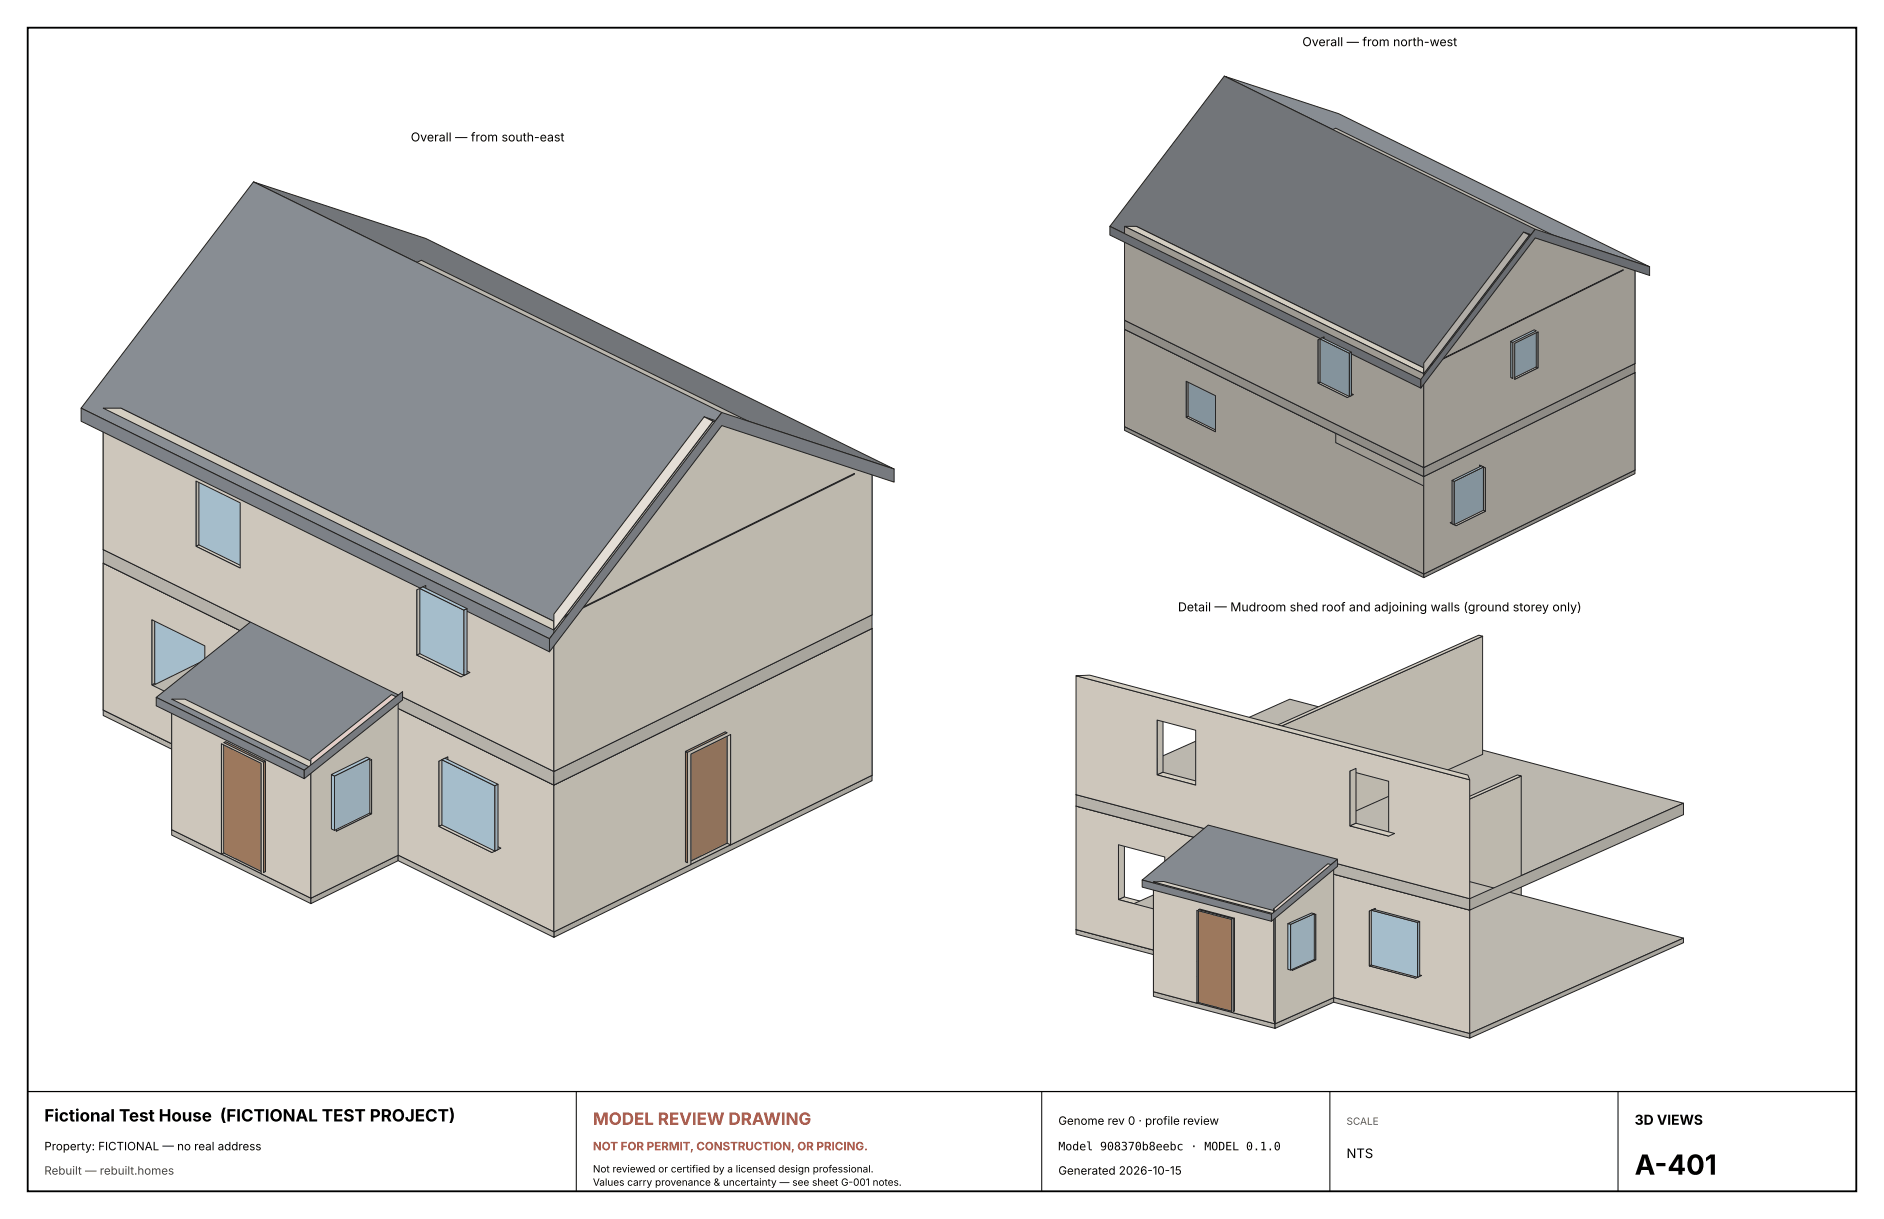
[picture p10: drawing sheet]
<svg xmlns="http://www.w3.org/2000/svg" width="432mm" height="279mm" viewBox="0 0 432 279" stroke-linecap="round" stroke-linejoin="round" font-family="sans-serif">
<path d="M6.3 6.4h419.1v266.6h-419.1z" fill="none" stroke="#000" stroke-width=".42"/>
<path d="M6.3 250.2h419.1" fill="none" stroke="#000" stroke-width=".28"/>
<path d="M132.1 250.2v22.8M238.8 250.2v22.8M304.8 250.2v22.8M370.8 250.2v22.8" fill="none" stroke="#000" stroke-width=".23"/>
<path d="M85.4 106.1l2.1 1v15l-2.1-1z" fill="#cdc6bb" stroke="#222" stroke-width=".23"/>
<path d="M75.3 126.1l10.1-5 2.1 1-10.2 5z" fill="#d4cec1" stroke="#222" stroke-width=".23"/>
<path d="M76.7 111.8l10.1-5v15l-10.1 5z" fill="#9aafbc" stroke="#222" stroke-width=".23"/>
<path d="M76 111.5l10.1-5 .7 .3-10.1 5z" fill="#abc4d3" stroke="#222" stroke-width=".23"/>
<path d="M76 111.5l.7 .3v15l-.7-.4z" fill="#a5bdcb" stroke="#222" stroke-width=".23"/>
<path d="M27.7 129.1v33.6l68.9-33.9v-33.6zM77.3 112.1l10.2-5v15l-10.2 5z" fill="#bdb8ad" stroke="#222" stroke-width=".23"/>
<path d="M23.7 129.1l72.9-35.9v2l-68.9 33.9z" fill="#d4cec1" stroke="#222" stroke-width=".23"/>
<path d="M120.9 77.8l2-.9v14.9l-2 1z" fill="#bdb8ad" stroke="#222" stroke-width=".23"/>
<path d="M120.9 92.8l2-1 10.1 5-2 1z" fill="#d4cec1" stroke="#222" stroke-width=".23"/>
<path d="M121.5 77.5l10.2 5v15l-10.2-5z" fill="#a5bdcb" stroke="#222" stroke-width=".23"/>
<path d="M57.1 94.6l8.1-4 2 1-8.1 4z" fill="#d4cec1" stroke="#222" stroke-width=".23"/>
<path d="M65.2 78.1l2 1v12.5l-2-1z" fill="#cdc6bb" stroke="#222" stroke-width=".23"/>
<path d="M121.5 77.5l.7-.3 10.2 5-.7 .3z" fill="#abc4d3" stroke="#222" stroke-width=".23"/>
<path d="M131.7 82.5l.7-.3v14.9l-.7 .4z" fill="#9aafbc" stroke="#222" stroke-width=".23"/>
<path d="M66.7 109.9l59.2 29.2v33.6l-59.2-29.2z" fill="#cdc6bb" stroke="#222" stroke-width=".23"/>
<path d="M58.4 82.8l8.1-4v12.4l-8.1 4z" fill="#9aafbc" stroke="#222" stroke-width=".23"/>
<path d="M96.6 93.2l103.3 50.8h-4.1l-99.2-48.8z" fill="#d4cec1" stroke="#222" stroke-width=".23"/>
<path d="M60.1 45.7l36.5 12v.3l-34.5-11.3z" fill="#b2aca3" stroke="#222" stroke-width=".23"/>
<path d="M62.1 46.7l-34.4 45.2v34.1l68.9-33.9v-34.1zM59.1 83.1l8.1-4v12.5l-8.1 4z" fill="#bdb8ad" stroke="#222" stroke-width=".23"/>
<path d="M57.7 82.4l.7 .4v12.4l-.7-.3z" fill="#a5bdcb" stroke="#222" stroke-width=".23"/>
<path d="M57.7 82.4l8.1-4 .7 .4-8.1 4z" fill="#abc4d3" stroke="#222" stroke-width=".23"/>
<g fill="#cdc6bb" stroke="#222" stroke-width=".23">
<path d="M96.6 95.2v33.6l99.2 48.9v-33.7zM166.4 137.1l10.2 4.9v12.5l-10.2-5z"/>
<path d="M120.9 77.8l10.1 5v15l-10.1-5zM96.6 59.6v32.5l99.2 48.8v-32.4z"/>
</g>
<path d="M23.7 129.1h4v33.6h-4z" fill="#d5cec2" stroke="#222" stroke-width=".23"/>
<path d="M66.7 109.9l1-.5 59.3 29.2-1.1 .5z" fill="#d4cec1" stroke="#222" stroke-width=".23"/>
<path d="M166.4 137.1l2.1-1v12.4l-2.1 1z" fill="#bdb8ad" stroke="#222" stroke-width=".23"/>
<path d="M166.4 149.5l2.1-1 10.1 5-2 1z" fill="#d4cec1" stroke="#222" stroke-width=".23"/>
<path d="M23.7 162.7l35.7 17.6v1.3l-35.7-17.6z" fill="#b5b1a9" stroke="#222" stroke-width=".23"/>
<path d="M167.1 136.7l10.1 5v12.5l-10.1-5z" fill="#a5bdcb" stroke="#222" stroke-width=".23"/>
<path d="M167.1 136.7l.7-.3 10.1 5-.7 .3z" fill="#abc4d3" stroke="#222" stroke-width=".23"/>
<path d="M34.8 142l2-1v15l-2 1z" fill="#bdb8ad" stroke="#222" stroke-width=".23"/>
<path d="M177.2 141.7l.7-.3v12.4l-.7 .4z" fill="#9aafbc" stroke="#222" stroke-width=".23"/>
<g fill="#d4cec1" stroke="#222" stroke-width=".23">
<path d="M34.8 157l2-1 12.2 6-2.1 1z"/>
<path d="M96.6 57.7l103.3 50.8h-4.1l-99.2-48.9z"/>
</g>
<path d="M35.5 141.7l12.1 6v15l-12.1-6z" fill="#a5bdcb" stroke="#222" stroke-width=".23"/>
<path d="M125.9 139.1l1.1-.5v33.6l-1.1 .5z" fill="#bdb8ad" stroke="#222" stroke-width=".23"/>
<path d="M35.5 141.7l.7-.3 12.1 6-.7 .3z" fill="#abc4d3" stroke="#222" stroke-width=".23"/>
<path d="M47.6 147.7l.7-.3v14.9l-.7 .4z" fill="#9aafbc" stroke="#222" stroke-width=".23"/>
<path d="M23.7 93.6l4-1.7v34.1h-4z" fill="#d5cec2" stroke="#222" stroke-width=".23"/>
<path d="M88 158.8l68.8-34v33.7l-68.8 33.9z" fill="#bdb8ad" stroke="#222" stroke-width=".23"/>
<path d="M60.1 45.7l2 1-34.4 45.2-4 1.7z" fill="#e5ddd0" stroke="#222" stroke-width=".23"/>
<g fill="#bbb7ae" stroke="#222" stroke-width=".23">
<path d="M23.7 162.7l72.9-35.9 103.3 50.9-72.9 35.9-35.7-17.6-20 9.9-31.9-15.7 20-9.9z"/>
<path d="M23.7 126l72.9-35.9 103.3 50.8-72.9 35.9z"/>
</g>
<path d="M195.8 144h4.1v33.7h-4.1z" fill="#d5cec2" stroke="#222" stroke-width=".23"/>
<path d="M86.9 158.3l68.9-34 1 .5-68.8 34z" fill="#d4cec1" stroke="#222" stroke-width=".23"/>
<g fill="#bdb8ad" stroke="#222" stroke-width=".23">
<path d="M77.8 118.4l68.9-33.9v32.2l-68.9 33.9z"/>
<path d="M67.2 158l2-1v26.2l-2 1z"/>
</g>
<path d="M58.1 41.7l39.5 13 107.3 52.8-39.5-13z" fill="#727579" stroke="#222" stroke-width=".23"/>
<path d="M44.9 110.3l2-1v14.9l-2 1z" fill="#bdb8ad" stroke="#222" stroke-width=".23"/>
<path d="M44.9 125.2l2-1 10.2 5-2.1 1z" fill="#d4cec1" stroke="#222" stroke-width=".23"/>
<path d="M42.4 159.8l18.5-14.8v36.1l-18.5 9.1z" fill="#bdb8ad" stroke="#222" stroke-width=".23"/>
<path d="M76.8 117.9l68.9-33.9 1 .5-68.9 33.9z" fill="#d4cec1" stroke="#222" stroke-width=".23"/>
<path d="M27.7 93.6l68.9-34 99.2 48.9-68.8 33.9z" fill="#bbb7ae" stroke="#222" stroke-width=".23"/>
<path d="M45.6 109.9l10.1 5v15l-10.1-5z" fill="#a5bdcb" stroke="#222" stroke-width=".23"/>
<path d="M23.7 129.1v33.6l43.5 21.5v-26.2l16.2 8v26.2l43.6 21.4v-33.7zM34.8 142l12.1 6v15l-12.1-6zM100.6 174.5l12.2 5.9v15l-12.2-6z" fill="#cdc6bb" stroke="#222" stroke-width=".23"/>
<g fill="#d5cec2" stroke="#222" stroke-width=".23">
<path d="M195.8 108.5h4.1v32.4h-4.1z"/>
<path d="M39.4 160.2l3-.4v30.4h-3z"/>
</g>
<path d="M45.6 109.9l.7-.3 10.1 5-.7 .3z" fill="#abc4d3" stroke="#222" stroke-width=".23"/>
<path d="M55.7 114.9l.7-.3v14.9l-.7 .4z" fill="#9aafbc" stroke="#222" stroke-width=".23"/>
<path d="M127 213.6l72.9-35.9v1.2l-72.9 35.9z" fill="#a8a59d" stroke="#222" stroke-width=".23"/>
<path d="M39.4 160.2l20-16 1.5 .8-18.5 14.8z" fill="#ded7ca" stroke="#222" stroke-width=".23"/>
<g fill="#cdc6bb" stroke="#222" stroke-width=".23">
<path d="M165.4 167.4l2.1 .9v25.4l-2.1-1z"/>
<path d="M86.9 158.3l1.1 .5v33.6l-1.1-.5z"/>
</g>
<path d="M39.4 190.2l31.9 15.7v1.2l-31.9-15.7z" fill="#b5b1a9" stroke="#222" stroke-width=".23"/>
<path d="M23.7 129.1h4l99.3 48.8v2z" fill="#d4cec1" stroke="#222" stroke-width=".23"/>
<path d="M23.7 126l103.3 50.8v3.1l-103.3-50.8z" fill="#b5b1a9" stroke="#222" stroke-width=".23"/>
<path d="M50.7 170.5l1.6-.8v25.3l-1.6 .8z" fill="#bdb8ad" stroke="#222" stroke-width=".23"/>
<path d="M157.6 172.5l9.1-4.5v25.3l-9.1 4.5z" fill="#927259" stroke="#222" stroke-width=".23"/>
<path d="M127 179.9l72.9-35.9v33.7l-32.4 16v-25.4l-9.2 4.5v25.3l-31.3 15.5z" fill="#bdb8ad" stroke="#222" stroke-width=".23"/>
<path d="M71.3 205.9l20-9.9v1.3l-20 9.8z" fill="#a8a59d" stroke="#222" stroke-width=".23"/>
<g fill="#9c785d" stroke="#222" stroke-width=".23">
<path d="M157.1 172.2l.5 .3v25.3l-.5-.3z"/>
<path d="M51.3 170.2l9.1 4.5v25.3l-9.1-4.5z"/>
</g>
<path d="M39.4 160.2l31.9 15.8v29.9l-11.4-5.6v-25.3l-9.2-4.5v25.3l-11.3-5.6z" fill="#cdc6bb" stroke="#222" stroke-width=".23"/>
<path d="M157.1 172.2l9.1-4.5 .5 .3-9.1 4.5z" fill="#a17b5e" stroke="#222" stroke-width=".23"/>
<path d="M60.4 174.7l.4-.2v25.3l-.4 .2z" fill="#927259" stroke="#222" stroke-width=".23"/>
<path d="M76.8 117.9l1 .5v32.2l-1-.5z" fill="#cdc6bb" stroke="#222" stroke-width=".23"/>
<path d="M91.3 196l35.7 17.6v1.2l-35.7-17.5z" fill="#b5b1a9" stroke="#222" stroke-width=".23"/>
<path d="M75.6 189.8l8.1-4 1.5 .7-8.1 4z" fill="#d4cec1" stroke="#222" stroke-width=".23"/>
<path d="M83.7 173.3l1.5 .8v12.4l-1.5-.7z" fill="#cdc6bb" stroke="#222" stroke-width=".23"/>
<path d="M35.8 159.8l22.5-18 34 16.7-22.6 18z" fill="#858a90" stroke="#222" stroke-width=".23"/>
<path d="M44.9 110.3l10.1 4.9v15l-10.1-5zM23.7 93.6v32.4l103.3 50.8v-32.4zM95.6 135.2l10.1 5v14.9l-10.1-5z" fill="#cdc6bb" stroke="#222" stroke-width=".23"/>
<path d="M51.3 170.2l.4-.2 9.1 4.5-.4 .2z" fill="#a17b5e" stroke="#222" stroke-width=".23"/>
<path d="M127 177.9l68.8-33.9h4.1l-72.9 35.9z" fill="#d4cec1" stroke="#222" stroke-width=".23"/>
<g fill="#bdb8ad" stroke="#222" stroke-width=".23">
<path d="M100.6 174.5l2-1v14.9l-2 1z"/>
<path d="M77.1 178.1l8.1-4v12.4l-8.1 4zM71.3 176v29.9l20-9.9v-36z"/>
</g>
<path d="M100.6 189.4l2-1 12.2 6-2 1z" fill="#d4cec1" stroke="#222" stroke-width=".23"/>
<path d="M76.7 177.9l8.1-4v12.4l-8.1 4z" fill="#9aafbc" stroke="#222" stroke-width=".23"/>
<path d="M127 176.8l72.9-35.9v3.1l-72.9 35.9z" fill="#a8a59d" stroke="#222" stroke-width=".23"/>
<path d="M39.4 160.2h3l28.9 14.3v1.5z" fill="#d4cec1" stroke="#222" stroke-width=".23"/>
<path d="M58.1 41.7l107.3 52.8-39.5 51.9-107.3-52.8z" fill="#888d93" stroke="#222" stroke-width=".23"/>
<path d="M76 177.5l.7 .4v12.4l-.7-.3z" fill="#a5bdcb" stroke="#222" stroke-width=".23"/>
<path d="M76 177.5l8.1-4 .7 .4-8.1 4z" fill="#abc4d3" stroke="#222" stroke-width=".23"/>
<path d="M35.8 159.8l33.9 16.7v2l-33.9-16.7z" fill="#7d8187" stroke="#222" stroke-width=".23"/>
<path d="M27.7 93.6l99.3 48.8v.2l-99.3-48.8z" fill="#b5b1a9" stroke="#222" stroke-width=".23"/>
<path d="M101.3 174.1l12.1 6v15l-12.1-6z" fill="#a5bdcb" stroke="#222" stroke-width=".23"/>
<path d="M23.7 93.6h4l99.3 48.8v2z" fill="#d4cec1" stroke="#222" stroke-width=".23"/>
<path d="M71.3 174l18.4-14.8 1.6 .8-20 16z" fill="#ded7ca" stroke="#222" stroke-width=".23"/>
<path d="M18.6 93.6l107.3 52.8v3l-107.3-52.9z" fill="#7d8187" stroke="#222" stroke-width=".23"/>
<path d="M101.3 174.1l.7-.3 12.1 6-.7 .3z" fill="#abc4d3" stroke="#222" stroke-width=".23"/>
<path d="M113.4 180.1l.7-.3v14.9l-.7 .4z" fill="#9aafbc" stroke="#222" stroke-width=".23"/>
<path d="M69.7 176.5l22.6-18v1.9l-22.6 18.1z" fill="#777a7f" stroke="#222" stroke-width=".23"/>
<path d="M161.4 95.6l34.4 11.3 4.1 1.6-36.5-12z" fill="#b2aca3" stroke="#222" stroke-width=".23"/>
<path d="M95.6 135.2l2-1v15l-2 .9z" fill="#bdb8ad" stroke="#222" stroke-width=".23"/>
<path d="M95.6 150.1l2-.9 10.1 4.9-2 1z" fill="#d4cec1" stroke="#222" stroke-width=".23"/>
<path d="M163.4 96.5l36.5 12v32.4l-72.9 35.9v-32.4z" fill="#bdb8ad" stroke="#222" stroke-width=".23"/>
<path d="M127 142.4l68.8-33.9v.2l-68.8 33.9z" fill="#a8a59d" stroke="#222" stroke-width=".23"/>
<path d="M96.2 134.9l10.1 5v14.9l-10.1-5z" fill="#a5bdcb" stroke="#222" stroke-width=".23"/>
<path d="M96.2 134.9l.7-.4 10.2 5-.8 .4z" fill="#abc4d3" stroke="#222" stroke-width=".23"/>
<path d="M106.3 139.9l.8-.4v15l-.8 .3z" fill="#9aafbc" stroke="#222" stroke-width=".23"/>
<path d="M165.4 94.5l39.5 13v3l-39.5-13-39.5 51.9v-3z" fill="#777a7f" stroke="#222" stroke-width=".23"/>
<path d="M161.4 95.6l2 .9-36.4 47.9v-3.6z" fill="#e5ddd0" stroke="#222" stroke-width=".23"/>
<path d="M314.2 61.9l1.4-.7v10l-1.4 .6z" fill="#9e9a92" stroke="#222" stroke-width=".23"/>
<path d="M314.2 71.8l1.4-.6 8 3.9-1.3 .7z" fill="#d4cec1" stroke="#222" stroke-width=".23"/>
<path d="M314.7 61.7l8 4v9.9l-8-4z" fill="#84949d" stroke="#222" stroke-width=".23"/>
<path d="M333.9 75.4l5.4-2.7 1 .5-5.4 2.7z" fill="#d4cec1" stroke="#222" stroke-width=".23"/>
<g fill="#9e9a92" stroke="#222" stroke-width=".23">
<path d="M339.3 64.5l1 .5v8.2l-1-.5z"/>
<path d="M349.7 66.5l1-.5v16.8l-1 .5z"/>
</g>
<path d="M314.7 61.7l.4-.2 8.1 3.9-.5 .3z" fill="#abc4d3" stroke="#222" stroke-width=".23"/>
<path d="M334.6 67.5l5.4-2.7v8.3l-5.4 2.7z" fill="#84949d" stroke="#222" stroke-width=".23"/>
<path d="M330.9 62.2v23.9l12.2-6v-20.2zM334.9 67.6l5.4-2.6v8.2l-5.4 2.7z" fill="#9e9a92" stroke="#222" stroke-width=".23"/>
<path d="M322.7 65.7l.5-.3v10l-.5 .2z" fill="#84949d" stroke="#222" stroke-width=".23"/>
<path d="M285.3 67.4l1.3 .7v16.8l-1.3-.7z" fill="#9e9a92" stroke="#222" stroke-width=".23"/>
<path d="M350 66.4l6.1 2.9v16.8l-6.1-2.9z" fill="#7d6553" stroke="#222" stroke-width=".23"/>
<path d="M343.1 60.2l19.2 9.5v19.8l-6.6-3.2v-16.8l-6-3v16.8l-6.6-3.2z" fill="#9e9a92" stroke="#222" stroke-width=".23"/>
<path d="M334.1 67.2l.5 .3v8.3l-.5-.3z" fill="#84949d" stroke="#222" stroke-width=".23"/>
<path d="M334.1 67.2l5.4-2.6 .5 .2-5.4 2.7z" fill="#abc4d3" stroke="#222" stroke-width=".23"/>
<g fill="#7d6553" stroke="#222" stroke-width=".23">
<path d="M356.1 69.3l.3-.1v16.8l-.3 .1z"/>
<path d="M280.1 70.8l6-3v16.8l-6 3z"/>
</g>
<g fill="#9e9a92" stroke="#222" stroke-width=".23">
<path d="M260.4 75.5l45.7-22.5v22.3l-19.5 9.6v-16.8l-6 3v16.8l-20.2 9.9z"/>
<path d="M329.8 61.7l1.1 .5v23.9l-1.1-.5z"/>
</g>
<path d="M329.8 61.7l13.3-2.5v.7l-12.2 2.3z" fill="#ded7ca" stroke="#222" stroke-width=".23"/>
<path d="M350 66.4l.3-.2 6.1 3-.3 .1z" fill="#a17b5e" stroke="#222" stroke-width=".23"/>
<path d="M279.8 70.7l.3 .1v16.8l-.3-.1z" fill="#7d6553" stroke="#222" stroke-width=".23"/>
<path d="M343.1 59.2l21.2 10.5h-2l-19.2-9.5z" fill="#d4cec1" stroke="#222" stroke-width=".23"/>
<path d="M333.7 71.5l1.4-.7v17.4l-1.4 .7z" fill="#9e9a92" stroke="#222" stroke-width=".23"/>
<path d="M279.8 70.7l6-3 .3 .1-6 3z" fill="#a17b5e" stroke="#222" stroke-width=".23"/>
<path d="M351 96.1l13.3-6.6v.9l-13.3 6.5z" fill="#8f8c86" stroke="#222" stroke-width=".23"/>
<g fill="#9e9a92" stroke="#222" stroke-width=".23">
<path d="M362.3 69.7h2v19.8h-2z"/>
<path d="M318.9 39.8l1.4-.7v10l-1.4 .6z"/>
</g>
<g fill="#d4cec1" stroke="#222" stroke-width=".23">
<path d="M318.9 49.7l1.4-.6 6.7 3.3-1.4 .6z"/>
<path d="M257.7 75.5l48.4-23.9v1.4l-45.7 22.5z"/>
</g>
<path d="M329.2 60.1l14.9-2.8 22.6 11.1-15 2.8z" fill="#858a90" stroke="#222" stroke-width=".23"/>
<path d="M319.4 39.6l6.7 3.3v9.9l-6.7-3.3z" fill="#84949d" stroke="#222" stroke-width=".23"/>
<path d="M257.7 97.8l48.4-23.8 23.7 11.6 13.3-6.5 21.2 10.4-13.3 6.6 23.7 11.6-48.4 23.9z" fill="#bbb7ae" stroke="#222" stroke-width=".23"/>
<path d="M357.9 83.4l8.1 4v9.9l-8.1-4zM306.1 53v22.3l27.6 13.6v-17.4l10.8 5.3v17.4l27.5 13.5v-22.3zM314.2 61.9l8.1 4v9.9l-8.1-4z" fill="#9e9a92" stroke="#222" stroke-width=".23"/>
<path d="M319.4 39.6l.4-.2 6.8 3.3-.5 .2z" fill="#abc4d3" stroke="#222" stroke-width=".23"/>
<path d="M351 72.1l13.3-2.4v19.8l-13.3 6.6z" fill="#9e9a92" stroke="#222" stroke-width=".23"/>
<path d="M326.1 42.9l.5-.2v9.9l-.5 .2z" fill="#84949d" stroke="#222" stroke-width=".23"/>
<path d="M306.1 51.6l68.6 33.8h-2.7l-65.9-32.4z" fill="#d4cec1" stroke="#222" stroke-width=".23"/>
<path d="M281.9 20.1l24.2 7.9v.3l-22.8-7.5z" fill="#e5ddd0" stroke="#222" stroke-width=".23"/>
<path d="M329.2 60.1l22.5 11.1v1.3l-22.5-11.1z" fill="#696c70" stroke="#222" stroke-width=".23"/>
<path d="M350 71.6l1 .5v24l-1-.5z" fill="#9e9a92" stroke="#222" stroke-width=".23"/>
<path d="M350 71.6l12.3-2.2 2 .3-13.3 2.4z" fill="#ded7ca" stroke="#222" stroke-width=".23"/>
<path d="M351.7 71.2l15-2.8v1.3l-15 2.8z" fill="#696c70" stroke="#222" stroke-width=".23"/>
<g fill="#9e9a92" stroke="#222" stroke-width=".23">
<path d="M283.3 20.8l22.8 7.5v22.6l-45.7 22.5v-22.6z"/>
<path d="M257.7 75.5h2.7v22.3h-2.7z"/>
<path d="M287 88.5l45.7-22.5v22.4l-45.7 22.5z"/>
<path d="M357.9 83.4l1.4-.6v9.9l-1.4 .6z"/>
<path d="M352.5 56.4l6.8 3.3v9.9l-6.8-3.3zM306.1 29.4v21.5l65.9 32.4v-21.5zM318.9 39.8l6.7 3.3v9.9l-6.7-3.3z"/>
</g>
<g fill="#d4cec1" stroke="#222" stroke-width=".23">
<path d="M357.9 93.3l1.4-.6 8 4-1.3 .6z"/>
<path d="M306.1 28l68.6 33.8h-2.7l-65.9-32.4z"/>
</g>
<path d="M358.4 83.2l8 4v9.9l-8-4z" fill="#84949d" stroke="#222" stroke-width=".23"/>
<path d="M286.3 88.2l45.7-22.5 .7 .3-45.7 22.5z" fill="#d4cec1" stroke="#222" stroke-width=".23"/>
<path d="M358.4 83.2l.4-.2 8.1 3.9-.5 .3z" fill="#abc4d3" stroke="#222" stroke-width=".23"/>
<path d="M366.4 87.2l.5-.3v10l-.5 .2z" fill="#84949d" stroke="#222" stroke-width=".23"/>
<path d="M271.9 87.4l1.3-.7v8.3l-1.3 .7z" fill="#9e9a92" stroke="#222" stroke-width=".23"/>
<path d="M271.9 95.7l1.3-.7 6.7 3.3-1.3 .7z" fill="#d4cec1" stroke="#222" stroke-width=".23"/>
<g fill="#9e9a92" stroke="#222" stroke-width=".23">
<path d="M257.7 51.9l2.7-1.1v22.6h-2.7z"/>
<path d="M352.5 56.4l1.4-.7v9.9l-1.4 .7z"/>
</g>
<path d="M352.5 66.3l1.4-.7 6.7 3.3-1.3 .7z" fill="#d4cec1" stroke="#222" stroke-width=".23"/>
<path d="M281.9 20.1l1.4 .7-22.9 30-2.7 1.1z" fill="#b2aca3" stroke="#222" stroke-width=".23"/>
<path d="M272.3 87.2l6.7 3.3v8.3l-6.7-3.4z" fill="#84949d" stroke="#222" stroke-width=".23"/>
<path d="M257.7 73.4l48.4-23.8 68.6 33.7-48.4 23.9z" fill="#bbb7ae" stroke="#222" stroke-width=".23"/>
<path d="M372 85.4h2.7v22.3h-2.7z" fill="#9e9a92" stroke="#222" stroke-width=".23"/>
<path d="M353 56.1l6.7 3.3v10l-6.7-3.3z" fill="#84949d" stroke="#222" stroke-width=".23"/>
<path d="M272.3 87.2l.5-.3 6.7 3.3-.5 .3z" fill="#abc4d3" stroke="#222" stroke-width=".23"/>
<path d="M279 90.5l.5-.3v8.3l-.5 .3z" fill="#84949d" stroke="#222" stroke-width=".23"/>
<path d="M353 56.1l.4-.2 6.8 3.3-.5 .2z" fill="#abc4d3" stroke="#222" stroke-width=".23"/>
<path d="M359.7 59.4l.5-.2v9.9l-.5 .3z" fill="#84949d" stroke="#222" stroke-width=".23"/>
<g fill="#9e9a92" stroke="#222" stroke-width=".23">
<path d="M293.7 68.4l45.7-22.5v21.4l-45.7 22.5z"/>
<path d="M286.3 88.2l.7 .3v22.4l-.7-.3z"/>
<path d="M257.7 75.5v22.3l68.6 33.8v-22.4zM271.9 87.4l6.7 3.3v8.3l-6.7-3.3z"/>
</g>
<path d="M257.7 97.8l68.6 33.8v.8l-68.6-33.8z" fill="#8f8c86" stroke="#222" stroke-width=".23"/>
<path d="M280.6 17.5l26.2 8.6 71.3 35-26.2-8.6z" fill="#888d93" stroke="#222" stroke-width=".23"/>
<path d="M306.1 79.1l39.4 19.4v22.3l-39.4-19.3z" fill="#9e9a92" stroke="#222" stroke-width=".23"/>
<path d="M293 68.1l45.8-22.5 .6 .3-45.7 22.5z" fill="#d4cec1" stroke="#222" stroke-width=".23"/>
<path d="M260.4 51.9l45.7-22.5 65.9 32.4-45.7 22.5z" fill="#bbb7ae" stroke="#222" stroke-width=".23"/>
<path d="M306.1 79.1l.7-.3 39.3 19.3-.6 .4z" fill="#d4cec1" stroke="#222" stroke-width=".23"/>
<path d="M372 61.8h2.7v21.5h-2.7z" fill="#9e9a92" stroke="#222" stroke-width=".23"/>
<path d="M326.3 131.6l48.4-23.9v.9l-48.4 23.8z" fill="#8f8c86" stroke="#222" stroke-width=".23"/>
<path d="M257.7 75.5h2.7l65.9 32.4v1.3z" fill="#d4cec1" stroke="#222" stroke-width=".23"/>
<path d="M257.7 73.4l68.6 33.8v2l-68.6-33.7z" fill="#8f8c86" stroke="#222" stroke-width=".23"/>
<g fill="#9e9a92" stroke="#222" stroke-width=".23">
<path d="M345.5 98.5l.6-.4v22.4l-.6 .3z"/>
<path d="M293 68.1l.7 .3v21.4l-.7-.3z"/>
</g>
<path d="M326.3 107.9l45.7-22.5h2.7l-48.4 23.8z" fill="#d4cec1" stroke="#222" stroke-width=".23"/>
<path d="M326.3 109.2v22.4l48.4-23.9v-22.3zM333.7 110.6l6.7-3.4v10l-6.7 3.3z" fill="#9e9a92" stroke="#222" stroke-width=".23"/>
<path d="M326.3 107.2l48.4-23.9v2.1l-48.4 23.8z" fill="#8f8c86" stroke="#222" stroke-width=".23"/>
<path d="M280.6 17.5l71.3 35-26.3 34.5-71.2-35.1z" fill="#727579" stroke="#222" stroke-width=".23"/>
<path d="M339.1 106.6l1.3 .6v10l-1.3-.7z" fill="#9e9a92" stroke="#222" stroke-width=".23"/>
<path d="M332.4 119.8l6.7-3.3 1.3 .7-6.7 3.3z" fill="#d4cec1" stroke="#222" stroke-width=".23"/>
<path d="M260.4 51.9l65.9 32.4v.2l-65.9-32.5z" fill="#8f8c86" stroke="#222" stroke-width=".23"/>
<path d="M257.7 51.9h2.7l65.9 32.4v1.3z" fill="#d4cec1" stroke="#222" stroke-width=".23"/>
<path d="M302.1 77.9l6.7 3.3v9.9l-6.7-3.3zM257.7 51.9v21.5l68.6 33.8v-21.6z" fill="#9e9a92" stroke="#222" stroke-width=".23"/>
<path d="M333.3 110.3l6.7-3.3v10l-6.7 3.3z" fill="#84949d" stroke="#222" stroke-width=".23"/>
<path d="M254.4 51.9l71.2 35.1v2l-71.2-35.1z" fill="#696c70" stroke="#222" stroke-width=".23"/>
<path d="M345.8 86.3l5.4-2.6 1.3 .6-5.3 2.7z" fill="#d4cec1" stroke="#222" stroke-width=".23"/>
<g fill="#9e9a92" stroke="#222" stroke-width=".23">
<path d="M351.2 75.4l1.3 .6v8.3l-1.3-.6z"/>
<path d="M302.1 77.9l1.4-.7v9.9l-1.4 .7z"/>
</g>
<path d="M302.1 87.8l1.4-.7 6.7 3.3-1.4 .7z" fill="#d4cec1" stroke="#222" stroke-width=".23"/>
<path d="M349.2 53.2l22.8 7.5 2.7 1.1-24.2-7.9z" fill="#e5ddd0" stroke="#222" stroke-width=".23"/>
<path d="M332.8 110.1l6.7-3.3 .5 .2-6.7 3.3z" fill="#abc4d3" stroke="#222" stroke-width=".23"/>
<g fill="#84949d" stroke="#222" stroke-width=".23">
<path d="M332.8 110.1l.5 .2v10l-.5-.3z"/>
<path d="M346.7 78.5l5.4-2.7v8.3l-5.4 2.7z"/>
</g>
<path d="M350.5 53.9l-24.2 31.7v21.6l48.4-23.9v-21.5zM347.2 78.7l5.3-2.7v8.3l-5.3 2.7z" fill="#9e9a92" stroke="#222" stroke-width=".23"/>
<g fill="#84949d" stroke="#222" stroke-width=".23">
<path d="M302.5 77.7l6.8 3.3v9.9l-6.8-3.3z"/>
<path d="M346.2 78.3l.5 .2v8.3l-.5-.3z"/>
</g>
<path d="M346.2 78.3l5.4-2.7 .5 .2-5.4 2.7z" fill="#abc4d3" stroke="#222" stroke-width=".23"/>
<path d="M326.3 84.3l45.7-22.5v.1l-45.7 22.6z" fill="#8f8c86" stroke="#222" stroke-width=".23"/>
<path d="M302.5 77.7l.5-.3 6.7 3.3-.4 .3z" fill="#abc4d3" stroke="#222" stroke-width=".23"/>
<path d="M309.3 81l.4-.3v10l-.4 .2z" fill="#84949d" stroke="#222" stroke-width=".23"/>
<path d="M351.9 52.5l26.2 8.6v2l-26.2-8.6-26.3 34.5v-2z" fill="#696c70" stroke="#222" stroke-width=".23"/>
<path d="M349.2 53.2l1.3 .7-24.2 31.7v-2.4z" fill="#b2aca3" stroke="#222" stroke-width=".23"/>
<path d="M246.6 213.1l31.2 8.2v1l-31.2-8.2z" fill="#b5b1a9" stroke="#222" stroke-width=".23"/>
<path d="M256.3 193.6l1.4-.6v12.6l-1.4 .6z" fill="#bdb8ad" stroke="#222" stroke-width=".23"/>
<path d="M256.3 206.2l1.4-.6 10.6 2.8-1.3 .6z" fill="#d4cec1" stroke="#222" stroke-width=".23"/>
<path d="M246.6 182.1l49-21.8 90.2 23.8-49 21.9z" fill="#bbb7ae" stroke="#222" stroke-width=".23"/>
<g fill="#bdb8ad" stroke="#222" stroke-width=".23">
<path d="M302.4 198.5l46.3-20.6v28.3l-46.3 20.6z"/>
<path d="M293.5 166.5l46.3-20.7v27.1l-46.3 20.7z"/>
</g>
<path d="M301.5 198.3l46.3-20.7 .9 .3-46.3 20.6z" fill="#d4cec1" stroke="#222" stroke-width=".23"/>
<path d="M246.6 213.1l49-21.9 90.2 23.8-49 21.9-31.1-8.2-13.5 6-27.8-7.4 13.4-6z" fill="#bbb7ae" stroke="#222" stroke-width=".23"/>
<path d="M292.7 166.3l46.2-20.7 .9 .2-46.3 20.7z" fill="#d4cec1" stroke="#222" stroke-width=".23"/>
<path d="M265.2 165l1.4-.6v12.6l-1.4 .6z" fill="#bdb8ad" stroke="#222" stroke-width=".23"/>
<path d="M265.2 177.6l1.4-.6 8.8 2.3-1.4 .7z" fill="#d4cec1" stroke="#222" stroke-width=".23"/>
<path d="M284.7 201.1l1.3-.6v22l-1.3 .6z" fill="#bdb8ad" stroke="#222" stroke-width=".23"/>
<path d="M336.8 236.9l49-21.9v1.1l-49 21.9z" fill="#a8a59d" stroke="#222" stroke-width=".23"/>
<path d="M266.7 201.6l12.4-10.3v30.3l-12.4 5.6z" fill="#bdb8ad" stroke="#222" stroke-width=".23"/>
<path d="M246.6 184.8v28.3l38.1 10v-22l14.1 3.7v22.1l38 10v-28.3zM256.3 193.6l10.7 2.8v12.6l-10.7-2.8zM313.8 208.8l10.7 2.8v12.6l-10.7-2.8z" fill="#cdc6bb" stroke="#222" stroke-width=".23"/>
<path d="M264.4 202.1l13.4-11.1 1.3 .3-12.4 10.3z" fill="#ded7ca" stroke="#222" stroke-width=".23"/>
<path d="M246.6 184.8l3.1-.2 86.7 22.9 .4 1.1z" fill="#d4cec1" stroke="#222" stroke-width=".23"/>
<path d="M301.5 198.3l.9 .2v28.3l-.9-.2z" fill="#cdc6bb" stroke="#222" stroke-width=".23"/>
<path d="M246.6 182.1l90.2 23.9v2.6l-90.2-23.8z" fill="#b5b1a9" stroke="#222" stroke-width=".23"/>
<path d="M264.4 202.1l2.3-.5v25.6l-2.3 .1z" fill="#d5cec2" stroke="#222" stroke-width=".23"/>
<path d="M336.8 206l49-21.9v2.6l-49 21.9z" fill="#a8a59d" stroke="#222" stroke-width=".23"/>
<path d="M292.7 166.3l.8 .2v27.1l-.8-.3z" fill="#cdc6bb" stroke="#222" stroke-width=".23"/>
<path d="M264.4 227.3l27.8 7.4v1l-27.8-7.4z" fill="#b5b1a9" stroke="#222" stroke-width=".23"/>
<path d="M274.3 208.7l1-.5v21.3l-1 .4z" fill="#bdb8ad" stroke="#222" stroke-width=".23"/>
<path d="M265.2 165l8.8 2.4v12.6l-8.8-2.4zM246.6 154.9v27.2l90.2 23.9v-27.3zM309.4 176.7l8.9 2.4v12.5l-8.9-2.3z" fill="#cdc6bb" stroke="#222" stroke-width=".23"/>
<path d="M292.2 234.7l13.5-6v1l-13.5 6z" fill="#a8a59d" stroke="#222" stroke-width=".23"/>
<path d="M274.7 208.5l7.9 2.1v21.3l-7.9-2.1z" fill="#9c785d" stroke="#222" stroke-width=".23"/>
<path d="M261.8 201.7l15.1-12.6 29.7 7.8-15.2 12.6z" fill="#858a90" stroke="#222" stroke-width=".23"/>
<path d="M300.3 209.2l1.3 .3v10.5l-1.3-.3z" fill="#cdc6bb" stroke="#222" stroke-width=".23"/>
<path d="M246.6 154.9l3.1-.2 86.7 23 .4 1z" fill="#d4cec1" stroke="#222" stroke-width=".23"/>
<path d="M264.4 202.1l27.8 7.4v25.2l-9.9-2.7v-21.2l-8-2.1v21.2l-9.9-2.6z" fill="#cdc6bb" stroke="#222" stroke-width=".23"/>
<path d="M313.8 208.8l1.4-.6v12.6l-1.4 .6z" fill="#bdb8ad" stroke="#222" stroke-width=".23"/>
<path d="M305.7 228.7l31.1 8.2v1.1l-31.1-8.3z" fill="#b5b1a9" stroke="#222" stroke-width=".23"/>
<g fill="#d4cec1" stroke="#222" stroke-width=".23">
<path d="M294.8 222.1l5.5-2.4 1.3 .3-5.5 2.4z"/>
<path d="M313.8 221.4l1.4-.6 10.6 2.8-1.3 .6z"/>
</g>
<path d="M282.6 210.6l.3-.1v21.2l-.3 .2z" fill="#927259" stroke="#222" stroke-width=".23"/>
<path d="M274.7 208.5l.3-.1 7.9 2.1-.3 .1z" fill="#a17b5e" stroke="#222" stroke-width=".23"/>
<path d="M296.1 212l5.5-2.5v10.5l-5.5 2.4zM292.2 209.5v25.2l13.5-6v-30.4z" fill="#bdb8ad" stroke="#222" stroke-width=".23"/>
<path d="M295.8 211.9l5.4-2.5v10.5l-5.4 2.4z" fill="#9aafbc" stroke="#222" stroke-width=".23"/>
<path d="M264.4 202.1l2.3-.1 25.2 6.7 .3 .8z" fill="#d4cec1" stroke="#222" stroke-width=".23"/>
<path d="M314.3 208.6l10.6 2.8v12.6l-10.6-2.8z" fill="#a5bdcb" stroke="#222" stroke-width=".23"/>
<path d="M295.2 211.7l5.4-2.4 .6 .1-5.4 2.5z" fill="#abc4d3" stroke="#222" stroke-width=".23"/>
<path d="M295.2 211.7l.6 .2v10.4l-.6-.1z" fill="#a5bdcb" stroke="#222" stroke-width=".23"/>
<path d="M314.3 208.6l.5-.2 10.6 2.8-.5 .2z" fill="#abc4d3" stroke="#222" stroke-width=".23"/>
<path d="M291.9 208.3l12.4-10.3 1.4 .3-13.5 11.2z" fill="#ded7ca" stroke="#222" stroke-width=".23"/>
<path d="M261.8 201.7l29.6 7.8v1.7l-29.6-7.9z" fill="#7d8187" stroke="#222" stroke-width=".23"/>
<path d="M324.9 211.4l.5-.2v12.6l-.5 .2z" fill="#9aafbc" stroke="#222" stroke-width=".23"/>
<path d="M309.4 176.7l1.4-.6v12.6l-1.4 .6z" fill="#bdb8ad" stroke="#222" stroke-width=".23"/>
<path d="M309.4 189.3l1.4-.6 8.8 2.3-1.3 .6z" fill="#d4cec1" stroke="#222" stroke-width=".23"/>
<path d="M291.9 208.3l.3 1.2v25.2l-.3-.8z" fill="#a9a49c" stroke="#222" stroke-width=".23"/>
<path d="M291.4 209.5l15.2-12.6v1.7l-15.2 12.6z" fill="#777a7f" stroke="#222" stroke-width=".23"/>
<text font-size="6.3" x="374.6" y="269.2">A-401</text>
<text font-size="3.9" x="10.2" y="257">Fictional Test House (FICTIONAL TEST PROJECT)</text>
<text font-size="3.9" fill="#b03a2e" x="135.9" y="257.8">MODEL REVIEW DRAWING</text>
<text font-size="3.2" x="374.6" y="257.8">3D VIEWS</text>
<text font-size="3" x="308.6" y="265.4">NTS</text>
<g font-size="2.8">
<text x="298.5" y="10.6">Overall — from north-west</text>
<text x="94.1" y="32.4">Overall — from south-east</text>
<text x="270" y="140.1">Detail — Mudroom shed roof and adjoining walls (ground storey only)</text>
</g>
<g font-size="2.6">
<text x="242.6" y="257.8">Genome rev 0 · profile review</text>
<text x="10.2" y="263.7">Property: FICTIONAL — no real address</text>
<text x="242.6" y="263.7">Model 908370b8eebc · MODEL 0.1.0</text>
<text x="242.6" y="269.2">Generated 2026-10-15</text>
</g>
<text font-size="2.6" fill="#b03a2e" x="135.9" y="263.7">NOT FOR PERMIT, CONSTRUCTION, OR PRICING.</text>
<text font-size="2.6" fill="#444" x="10.2" y="269.2">Rebuilt — rebuilt.homes</text>
<text font-size="2.3" fill="#555" x="308.6" y="257.8">SCALE</text>
<g font-size="2.3">
<text x="135.9" y="268.7">Not reviewed or certified by a licensed design professional.</text>
<text x="135.9" y="271.8">Values carry provenance &amp; uncertainty — see sheet G-001 notes.</text>
</g>
</svg>
